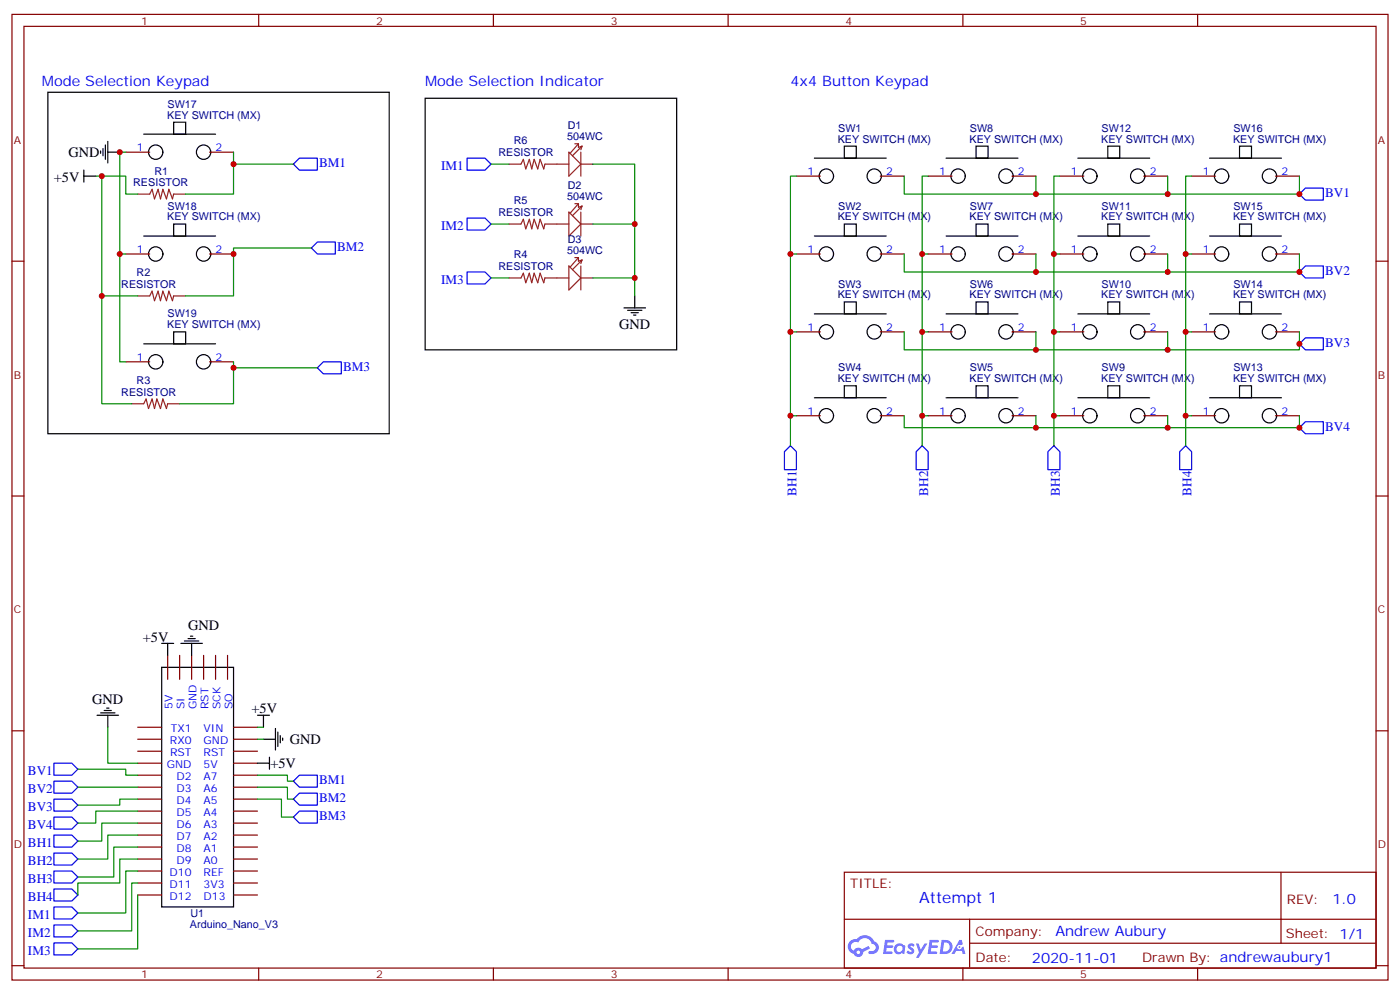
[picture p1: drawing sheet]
<svg xmlns="http://www.w3.org/2000/svg" width="412mm" height="292mm" viewBox="0 0 412 292" stroke-linecap="round" stroke-linejoin="round" font-family="sans-serif">
<g fill="none" stroke="#870000" stroke-width=".35">
<path d="M3.5 4.2h405.4v284.4h-405.4zM7.1 7.8h398.2v277.2h-398.2zM76.2 4.2v3.6M145.3 4.2v3.6M214.5 4.2v3.6M283.6 4.2v3.6M352.8 4.2v3.6M3.5 76.9h3.6M405.3 76.9h3.6M3.5 146h3.6M405.3 146h3.6M3.5 215.2h3.6"/>
<path d="M405.3 215.2h3.6M248.7 256.8h156.6v28.2h-156.6zM377.3 256.8v20.9M248.7 270.7h156.5M285.6 277.7h119.6M285.6 270.7v14.1M3.5 284.3h3.6M76.2 285v3.6M145.3 285v3.6M214.5 285v3.6M283.6 285v3.6M352.8 285v3.6"/>
<path d="M405.3 284.3h3.6"/>
</g>
<g fill="#5487ff">
<path d="M267.7 278a1.22 1.22 0 0 1 1.7 .3l-.4 .5a.47 .47 0 0 0-.3-.4 .47 .47 0 0 0-.5 .2l.1 .3a1.14 1.14 0 0 1 .8 1.7 1.14 1.14 0 0 1-1.9 0l-.2-.2 .5-.5 .7 .4a.29 .29 0 0 0 .3-.3 .29 .29 0 0 0-.2-.3 1.04 1.04 0 0 1-.6-1.7z"/>
<path d="M260.7 276.8h2.4l.3 .1-.2 .5-1.8 .1-.1 .9h1.5l.3 .3-.3 .4h-1.6l-.2 1.1h1.7l.2 .3-.2 .4h-2.6z"/>
<path d="M273.8 276.8h2.4l.3 .1-.1 .5-1.8 .1-.2 .9h1.6l.3 .3-.4 .4h-1.6l-.1 1.1h1.7l.2 .3-.2 .4h-2.6z"/>
<path d="M282.6 276.8h.7l.3 1.2-.6 .3a.69 .69 0 0 0-1 .3 .69 .69 0 0 0 .4 1 .69 .69 0 0 0 .9-.7l.5-.2 .6 2.2h-.8l-.2-.9h-1.8l-.5 .9h-.8z"/>
<path d="M269.8 277.8h.8l.6 1.9 1.1-1.9h.9l-2.6 4.2h-.8l.9-1.5z"/>
<path d="M277.4 276.8l-.6 4.1h1.3a2.11 2.11 0 0 0 2.5-2.1 2.11 2.11 0 0 0-2.5-2zM278.1 277.5a1.39 1.39 0 0 1 1.7 1.4 1.39 1.39 0 0 1-1.8 1.3h-.3z"/>
<path d="M263.7 278.4a1.54 1.54 0 0 0-.1 2.1 1.54 1.54 0 0 0 2.2 .2l.6 .2 .3-2.3-.2-.2-.4-.1a1.49 1.49 0 0 0-2.4 .1zM264 279.4a.94 .94 0 0 1 1.8 0 .94 .94 0 0 1-1.8 0z"/>
<path d="M250.4 277.1a2.18 2.18 0 0 0 1.1 3.7 1.44 1.44 0 0 0 1.6 1 1.44 1.44 0 0 0 1.2-1.5l2-1-.5-.8-1.9 1a1.47 1.47 0 0 0-2.4 .5 1.39 1.39 0 0 1-.7-2 1.39 1.39 0 0 1 2-.5 2.12 2.12 0 0 1 2.2-1.3 2.12 2.12 0 0 1 1.9 1.7 1.14 1.14 0 0 1 1.1 1.4 1.14 1.14 0 0 1-1.7 .8 .43 .43 0 0 0-.5 .3 .43 .43 0 0 0 .4 .5 1.98 1.98 0 0 0 2.5-1.2 1.98 1.98 0 0 0-1.2-2.5 3.1 3.1 0 0 0-5.3-.7l-.9 .1zM252.3 280.4a.55 .55 0 0 1 1.1 0 .55 .55 0 0 1-1.1 0z"/>
<circle cx="282.6" cy="278.9" r=".26"/>
</g>
<g fill="none" stroke="#000" stroke-width=".35">
<path d="M14.1 27.2h100.6v100.5h-100.6zM42.3 39.5h21.2M51.2 36h3.5v3.5h-3.5zM125.2 28.9h74.1v74.1h-74.1zM24.7 51.9h3.5M24.7 50.1v3.5M29.6 44.4v.8M30.3 43.7v2.2M31 42.7v4.2M31.7 44.8h3.6M31.7 41.6v6.4M239.9 46.6h21.2"/>
<path d="M248.7 43h3.5v3.6h-3.5zM278.7 46.6h21.2M287.5 43h3.5v3.6h-3.5zM317.5 46.6h21.2M326.3 43h3.5v3.6h-3.5zM356.3 46.6h21.2M365.1 43h3.6v3.6h-3.6zM42.3 69.5h21.2M51.2 66h3.5v3.5h-3.5zM239.9 69.5h21.2M248.7 66h3.5v3.5h-3.5zM278.7 69.5h21.2"/>
<path d="M287.5 66h3.5v3.5h-3.5zM317.5 69.5h21.2M326.3 66h3.5v3.5h-3.5zM356.3 69.5h21.2M365.1 66h3.6v3.5h-3.6zM51.2 97.7h3.5v3.5h-3.5zM183.8 90.7h6.3M184.9 91.4h4.2M185.9 92.1h2.1M186.6 92.8h.7M187 87.1v3.6M239.9 92.4h21.2"/>
<path d="M248.7 88.9h3.5v3.5h-3.5zM278.7 92.4h21.2M287.5 88.9h3.5v3.5h-3.5zM317.5 92.4h21.2M326.3 88.9h3.5v3.5h-3.5zM356.3 92.4h21.2M365.1 88.9h3.6v3.5h-3.6zM42.3 101.2h21.2M239.9 117.1h21.2M248.7 113.6h3.5v3.5h-3.5zM278.7 117.1h21.2M287.5 113.6h3.5v3.5h-3.5z"/>
<path d="M317.5 117.1h21.2M326.3 113.6h3.5v3.5h-3.5zM356.3 117.1h21.2M365.1 113.6h3.6v3.5h-3.6zM47.6 196.5h21.2v70.6h-21.2zM47.6 189.4h3.6M49.4 189.4v3.6M53.3 189.4h6.3M54.3 188.7h4.3M55.4 188h2.1M56.1 187.3h.7M56.4 189.4v3.6"/>
<path d="M28.6 210.6h6.3M29.6 209.9h4.3M30.7 209.2h2.1M31.4 208.5h.7M31.7 210.6v3.5M75.8 210.6h3.6M77.6 217.7h3.5M77.6 210.6v3.5M81.1 214.5v6.3M81.8 215.5v4.3M82.5 216.6v2.1M83.3 217.3v.7"/>
<path d="M75.8 224.7h3.6M79.4 223v3.5"/>
<circle cx="45.9" cy="44.8" r="2.12"/>
<circle cx="60" cy="44.8" r="2.12"/>
<circle cx="243.4" cy="51.9" r="2.12"/>
<circle cx="257.5" cy="51.9" r="2.12"/>
<circle cx="282.2" cy="51.9" r="2.12"/>
<circle cx="296.3" cy="51.9" r="2.12"/>
<circle cx="321" cy="51.9" r="2.12"/>
<circle cx="335.1" cy="51.9" r="2.12"/>
<circle cx="359.8" cy="51.9" r="2.12"/>
<circle cx="373.9" cy="51.9" r="2.12"/>
<circle cx="45.9" cy="74.8" r="2.12"/>
<circle cx="60" cy="74.8" r="2.12"/>
<circle cx="243.4" cy="74.8" r="2.12"/>
<circle cx="257.5" cy="74.8" r="2.12"/>
<circle cx="282.2" cy="74.8" r="2.12"/>
<circle cx="296.3" cy="74.8" r="2.12"/>
<circle cx="321" cy="74.8" r="2.12"/>
<circle cx="335.1" cy="74.8" r="2.12"/>
<circle cx="359.8" cy="74.8" r="2.12"/>
<circle cx="373.9" cy="74.8" r="2.12"/>
<circle cx="243.4" cy="97.7" r="2.12"/>
<circle cx="257.5" cy="97.7" r="2.12"/>
<circle cx="282.2" cy="97.7" r="2.12"/>
<circle cx="296.3" cy="97.7" r="2.12"/>
<circle cx="321" cy="97.7" r="2.12"/>
<circle cx="335.1" cy="97.7" r="2.12"/>
<circle cx="359.8" cy="97.7" r="2.12"/>
<circle cx="373.9" cy="97.7" r="2.12"/>
<circle cx="45.9" cy="106.5" r="2.12"/>
<circle cx="60" cy="106.5" r="2.12"/>
<circle cx="243.4" cy="122.4" r="2.12"/>
<circle cx="257.5" cy="122.4" r="2.12"/>
<circle cx="282.2" cy="122.4" r="2.12"/>
<circle cx="296.3" cy="122.4" r="2.12"/>
<circle cx="321" cy="122.4" r="2.12"/>
<circle cx="335.1" cy="122.4" r="2.12"/>
<circle cx="359.8" cy="122.4" r="2.12"/>
<circle cx="373.9" cy="122.4" r="2.12"/>
</g>
<g fill="none" stroke="#870000" stroke-width=".35">
<path d="M37 44.8h7.1M61.7 44.8h7.1M234.6 51.9h7.1M259.3 51.9h7M273.4 51.9h7.1M298.1 51.9h7.1M312.2 51.9h7.1M336.9 51.9h7.1M351 51.9h7.1M375.7 51.9h7.1M37 74.8h7.1M61.7 74.8h7.1"/>
<path d="M234.6 74.8h7.1M259.3 74.8h7M273.4 74.8h7.1M298.1 74.8h7.1M312.2 74.8h7.1M336.9 74.8h7.1M351 74.8h7.1M375.7 74.8h7.1M234.6 97.7h7.1M259.3 97.7h7M273.4 97.7h7.1M298.1 97.7h7.1"/>
<path d="M312.2 97.7h7.1M336.9 97.7h7.1M351 97.7h7.1M375.7 97.7h7.1M37 106.5h7.1M61.7 106.5h7.1M234.6 122.4h7.1M259.3 122.4h7M273.4 122.4h7.1M298.1 122.4h7.1M312.2 122.4h7.1M336.9 122.4h7.1"/>
<path d="M351 122.4h7.1M375.7 122.4h7.1M49.4 193v7M52.9 193v7M56.4 193v7M60 193v7M63.5 193v7M67 193v7M40.6 214.1h7M40.6 217.7h7M68.8 214.1h7M68.8 217.7h7"/>
<path d="M40.6 221.2h7M40.6 224.7h7M40.6 228.2h7M40.6 231.8h7M40.6 235.3h7M40.6 238.8h7M68.8 221.2h7M68.8 224.7h7M68.8 228.2h7M68.8 231.8h7M68.8 235.3h7M68.8 238.8h7"/>
<path d="M40.6 242.4h7M40.6 245.9h7M40.6 249.4h7M40.6 252.9h7M40.6 256.5h7M40.6 260h7M68.8 242.4h7M68.8 245.9h7M68.8 249.4h7M68.8 252.9h7M68.8 256.5h7M68.8 260h7"/>
<path d="M40.6 263.5h7M68.8 263.5h7"/>
</g>
<g fill="none" stroke="#008700" stroke-width=".35">
<path d="M28.2 51.9h8.8v5.2h3.6M30 51.9v35.2h10.6M37 44.8h-1.7v30h1.7M68.8 44.8v12.3h-14.1M68.8 48.3h17.6M144.6 48.3h5.3M174.6 48.3h12.4v38.8M234.6 51.9h-1.8v70.5h1.8M266.3 51.9v5.2h38.9v-5.2M273.4 51.9h-1.8v22.9h1.8M312.2 51.9h-1.8v22.9M344 51.9v5.2h-38.8"/>
<path d="M351 51.9h-1.8v22.9M382.8 51.9v5.2h-38.8M35.3 74.8v31.7h1.7M91.7 73h-22.9v14.1h-14.1M144.6 66h5.3M174.6 66h12.4M232.8 74.8h1.8M266.3 74.8v5.3h38.9v-5.3M271.6 74.8v22.9h1.8M312.2 74.8h-1.8v22.9M344 74.8v5.3h-38.8M351 74.8h-1.8v22.9"/>
<path d="M382.8 74.8v5.3h-38.8M30 87.1v31.8h8.8M144.6 81.8h5.3M174.6 81.8h12.4M232.8 97.7h1.8M266.3 97.7v5.3h38.9v-5.3M271.6 97.7v24.7h1.8M312.2 97.7h-1.8v24.7h1.8M344 97.7v5.3h-38.8M351 97.7h-1.8v24.7h1.8M382.8 97.7v5.3h-38.8M68.8 106.5v12.4h-15.9"/>
<path d="M68.8 108.3h24.7M232.8 122.4v8.8M266.3 122.4v3.5h38.9v-3.5M271.6 122.4v8.8M310.4 122.4v8.8M344 122.4v3.5h-38.8M349.2 122.4v8.8M382.8 122.4v3.5h-38.8M31.7 214.1v10.6h8.9M75.8 217.7h1.8M75.8 214.1h1.8M22.9 226.5h14.1v1.7h3.6"/>
<path d="M22.9 231.8h17.7M40.6 235.3h-5.3v1.8h-12.4M40.6 238.8h-12.4v3.6h-5.3M75.8 228.2h8.9v1.8h1.7M75.8 231.8h8.9v3.5h1.7M75.8 235.3h7.1v5.3h3.5M40.6 242.4h-10.6v5.2h-7.1M40.6 245.9h-8.9v7h-8.8M40.6 249.4h-7.1v8.8h-10.6M40.6 252.9h-5.3v7.1h-12.4v3.5M40.6 256.5h-3.6v12.3h-14.1M40.6 260h-1.8v14.1h-15.9"/>
<path d="M40.6 263.5v15.9h-17.7"/>
</g>
<g fill="none" stroke="#00f" stroke-width=".35">
<path d="M86.4 48.3l1.8-1.7h5.3v3.5h-5.3zM137.6 46.6h5.3l1.7 1.7-1.7 1.8h-5.3zM384.5 55.4h5.3v3.5h-5.3l-1.7-1.8zM91.7 73l1.8-1.7h5.3v3.5h-5.3zM137.6 64.2h5.3l1.7 1.8-1.7 1.7h-5.3zM384.5 78.3h5.3v3.5h-5.3l-1.7-1.7zM137.6 80.1h5.3l1.7 1.7-1.7 1.8h-5.3zM95.2 106.5h5.3v3.6h-5.3l-1.7-1.8zM382.8 101.2l1.7-1.7h5.3v3.5h-5.3zM232.8 131.2l1.8 1.8v5.3h-3.5v-5.3zM271.6 131.2l1.8 1.8v5.3h-3.5v-5.3zM310.4 131.2l1.8 1.8v5.3h-3.5v-5.3z"/>
<path d="M349.2 131.2l1.8 1.8v5.3h-3.5v-5.3zM384.5 124.2h5.3v3.5h-5.3l-1.7-1.8zM15.9 224.7h5.3l1.7 1.8-1.7 1.7h-5.3zM15.9 230h5.3l1.7 1.8-1.7 1.7h-5.3zM15.9 235.3h5.3l1.7 1.8-1.7 1.7h-5.3zM86.4 235.3l1.8-1.8h5.3v3.6h-5.3zM86.4 230l1.8-1.8h5.3v3.6h-5.3zM15.9 240.6h5.3l1.7 1.8-1.7 1.7h-5.3zM15.9 245.9h5.3l1.7 1.7-1.7 1.8h-5.3zM15.9 251.2h5.3l1.7 1.7-1.7 1.8h-5.3zM15.9 256.5h5.3l1.7 1.7-1.7 1.8h-5.3zM86.4 240.6l1.8-1.8h5.3v3.6h-5.3z"/>
<path d="M15.9 261.8h5.3l1.7 1.7-1.7 1.8h-5.3zM15.9 267.1h5.3l1.7 1.7-1.7 1.8h-5.3zM15.9 272.3h5.3l1.7 1.8-1.7 1.8h-5.3zM15.9 277.6h5.3l1.7 1.8-1.7 1.8h-5.3z"/>
</g>
<g fill="none" stroke="#8c2424" stroke-width=".35">
<path d="M40.6 57.1h3.5l.7-1.4 .7 2.9 1.1-2.9 .7 2.9 .7-2.9 1 2.9 .7-2.9 1.1 2.9 .4-1.5h3.5M149.9 48.3h3.6l.7-1.4 .7 2.8 1-2.8 .7 2.8 .7-2.8 1.1 2.8 .7-2.8 1.1 2.8 .3-1.4h7.1M167.6 44.8l3.5 3.5-3.5 3.6zM169.3 42.3h1.1M169.3 60h1.1M170.4 42.3l-2.5 2.9M170.4 42.3v1.1l1-.4M170.4 60v1l1-.3M170.4 60l-2.5 2.8M171.1 48.3h3.5M171.1 44.8v7.1M171.4 43l-2.8 2.9"/>
<path d="M171.4 43l-.3 1.1M149.9 66h3.6l.7-1.4 .7 2.8 1-2.8 .7 2.8 .7-2.8 1.1 2.8 .7-2.8 1.1 2.8 .3-1.4h7.1M167.6 62.4l3.5 3.6-3.5 3.5zM167.6 78.3l3.5 3.5-3.5 3.6zM169.3 75.8h1.1M170.4 75.8v1.1l1-.3M170.4 75.8l-2.5 2.9M171.1 66h3.5M171.1 62.4v7.1M171.1 78.3v7.1M171.4 60.7l-2.8 2.8M171.4 60.7l-.3 1"/>
<path d="M171.4 76.6l-2.8 2.8M171.4 76.6l-.3 1M40.6 87.1h3.5l.7-1.4 .7 2.8 1.1-2.8 .7 2.8 .7-2.8 1 2.8 .7-2.8 1.1 2.8 .4-1.4h3.5M149.9 81.8h3.6l.7-1.4 .7 2.9 1-2.9 .7 2.9 .7-2.9 1.1 2.9 .7-2.9 1.1 2.9 .3-1.5h7.1M171.1 81.8h3.5M38.8 118.9h3.5l.7-1.4 .7 2.8 1.1-2.8 .7 2.8 .7-2.8 1.1 2.8 .7-2.8 1 2.8 .4-1.4h3.5"/>
</g>
<g fill="#c00">
<circle cx="30" cy="51.9" r=".88"/>
<circle cx="30" cy="87.1" r=".88"/>
<circle cx="187" cy="81.8" r=".88"/>
<circle cx="187" cy="66" r=".88"/>
<circle cx="232.8" cy="97.7" r=".88"/>
<circle cx="232.8" cy="74.8" r=".88"/>
<circle cx="271.6" cy="74.8" r=".88"/>
<circle cx="271.6" cy="97.7" r=".88"/>
<circle cx="310.4" cy="97.7" r=".88"/>
<circle cx="310.4" cy="74.8" r=".88"/>
<circle cx="349.3" cy="97.7" r=".88"/>
<circle cx="349.3" cy="74.8" r=".88"/>
<circle cx="232.8" cy="122.4" r=".88"/>
<circle cx="271.6" cy="122.4" r=".88"/>
<circle cx="310.4" cy="122.4" r=".88"/>
<circle cx="349.3" cy="122.4" r=".88"/>
<circle cx="305.2" cy="57.1" r=".88"/>
<circle cx="344" cy="57.1" r=".88"/>
<circle cx="305.2" cy="80.1" r=".88"/>
<circle cx="344" cy="80.1" r=".88"/>
<circle cx="305.2" cy="103" r=".88"/>
<circle cx="344" cy="103" r=".88"/>
<circle cx="305.2" cy="125.9" r=".88"/>
<circle cx="344" cy="125.9" r=".88"/>
<circle cx="382.8" cy="57.1" r=".88"/>
<circle cx="382.8" cy="80.1" r=".88"/>
<circle cx="382.8" cy="101.2" r=".88"/>
<circle cx="382.8" cy="125.9" r=".88"/>
<circle cx="35.3" cy="44.8" r=".88"/>
<circle cx="35.3" cy="74.8" r=".88"/>
<circle cx="68.8" cy="48.3" r=".88"/>
<circle cx="68.8" cy="74.8" r=".88"/>
<circle cx="68.8" cy="108.3" r=".88"/>
</g>
<text font-size="4.6" fill="#00f" x="270.8" y="265.8">Attempt 1</text>
<g font-size="4.2" fill="#00f">
<text x="12.3" y="25.4">Mode Selection Keypad</text>
<text x="125.2" y="25.4">Mode Selection Indicator</text>
<text x="232.8" y="25.4">4x4 Button Keypad</text>
<text x="392.5" y="266.1">1.0</text>
<text x="310.9" y="275.6">Andrew Aubury</text>
<text x="304" y="283.4">2020-11-01</text>
</g>
<g font-size="4.2">
<text x="20.2" y="46.3">GND</text>
<text x="15.9" y="53.6">+5V</text>
<text x="182.4" y="96.9">GND</text>
<text x="55.4" y="185.6">GND</text>
<text x="42.1" y="189.1">+5V</text>
<text x="27.2" y="207.4">GND</text>
<text x="74.1" y="209.9">+5V</text>
<text x="85.4" y="219.1">GND</text>
<text x="79.6" y="226.1">+5V</text>
</g>
<g font-size="3.9" fill="#00f">
<text x="94" y="49.2">BM1</text>
<text x="129.9" y="50.1">IM1</text>
<text x="390.3" y="58">BV1</text>
<text x="129.9" y="67.7">IM2</text>
<text x="99.3" y="73.9">BM2</text>
<text x="129.9" y="83.6">IM3</text>
<text x="390.3" y="80.9">BV2</text>
<text x="390.3" y="102.1">BV3</text>
<text x="101.1" y="109.2">BM3</text>
<text x="390.3" y="126.8">BV4</text>
<text x="234.6" y="145.9" transform="rotate(-90 234.6 145.9)">BH1</text>
<text x="273.4" y="145.9" transform="rotate(-90 273.4 145.9)">BH2</text>
<text x="312.2" y="145.9" transform="rotate(-90 312.2 145.9)">BH3</text>
<text x="351" y="145.9" transform="rotate(-90 351 145.9)">BH4</text>
<text x="8.2" y="228.2">BV1</text>
<text x="8.2" y="233.4">BV2</text>
<text x="94" y="230.9">BM1</text>
<text x="8.2" y="238.7">BV3</text>
<text x="94" y="236.2">BM2</text>
<text x="8.2" y="244">BV4</text>
<text x="94" y="241.5">BM3</text>
<text x="8.2" y="249.3">BH1</text>
<text x="8.2" y="254.6">BH2</text>
<text x="8.2" y="259.9">BH3</text>
<text x="8.2" y="265.2">BH4</text>
<text x="8.2" y="270.6">IM1</text>
<text x="8.2" y="275.9">IM2</text>
<text x="8.2" y="281.2">IM3</text>
</g>
<g font-size="3.9" fill="#800">
<text x="250.5" y="261.4">TITLE:</text>
<text x="379.1" y="266.1">REV:</text>
<text x="287.4" y="275.6">Company:</text>
<text x="378.7" y="276.2">Sheet: 1/1</text>
<text x="287.4" y="283.3">Date:</text>
<text x="336.4" y="283.4">Drawn By: andrewaubury1</text>
</g>
<g font-size="3.2" fill="#800">
<text x="41.6" y="7.2">1</text>
<text x="110.8" y="7.2">2</text>
<text x="179.9" y="7.2">3</text>
<text x="249.1" y="7.2">4</text>
<text x="318.2" y="7.2">5</text>
<text x="4.1" y="42.3">A</text>
<text x="405.9" y="42.3">A</text>
<text x="4.1" y="111.5">B</text>
<text x="405.9" y="111.5">B</text>
<text x="4.1" y="180.6">C</text>
<text x="405.9" y="180.6">C</text>
<text x="4.1" y="249.8">D</text>
<text x="405.9" y="249.8">D</text>
<text x="41.6" y="288">1</text>
<text x="110.8" y="288">2</text>
<text x="179.9" y="288">3</text>
<text x="249.1" y="288">4</text>
<text x="318.2" y="288">5</text>
</g>
<g font-size="3.2" fill="#000080">
<text x="49.2" y="34.9">KEY SWITCH (MX)</text>
<text x="49.4" y="31.7">SW17</text>
<text x="167" y="41.3">504WC</text>
<text x="167.2" y="38">D1</text>
<text x="246.8" y="42">KEY SWITCH (MX)</text>
<text x="246.9" y="38.8">SW1</text>
<text x="285.6" y="42">KEY SWITCH (MX)</text>
<text x="285.7" y="38.8">SW8</text>
<text x="324.4" y="42">KEY SWITCH (MX)</text>
<text x="324.5" y="38.8">SW12</text>
<text x="363.2" y="42">KEY SWITCH (MX)</text>
<text x="363.3" y="38.8">SW16</text>
<text x="146.8" y="46">RESISTOR</text>
<text x="151.4" y="42.4">R6</text>
<text x="45.5" y="51.5">R1</text>
<text x="39.2" y="54.8">RESISTOR</text>
<text x="167" y="58.9">504WC</text>
<text x="167.2" y="55.7">D2</text>
<text x="49.2" y="64.9">KEY SWITCH (MX)</text>
<text x="49.4" y="61.7">SW18</text>
<text x="146.8" y="63.6">RESISTOR</text>
<text x="151.4" y="60.1">R5</text>
<text x="246.8" y="64.9">KEY SWITCH (MX)</text>
<text x="246.9" y="61.7">SW2</text>
<text x="285.6" y="64.9">KEY SWITCH (MX)</text>
<text x="285.7" y="61.7">SW7</text>
<text x="324.4" y="64.9">KEY SWITCH (MX)</text>
<text x="324.5" y="61.7">SW11</text>
<text x="363.2" y="64.9">KEY SWITCH (MX)</text>
<text x="363.3" y="61.7">SW15</text>
<text x="167.2" y="71.5">D3</text>
<text x="151.4" y="76">R4</text>
<text x="167" y="74.8">504WC</text>
<text x="40.2" y="81.3">R2</text>
<text x="146.8" y="79.5">RESISTOR</text>
<text x="35.7" y="84.8">RESISTOR</text>
<text x="246.8" y="87.8">KEY SWITCH (MX)</text>
<text x="246.9" y="84.7">SW3</text>
<text x="285.6" y="87.8">KEY SWITCH (MX)</text>
<text x="285.7" y="84.7">SW6</text>
<text x="324.4" y="87.8">KEY SWITCH (MX)</text>
<text x="324.5" y="84.7">SW10</text>
<text x="363.2" y="87.8">KEY SWITCH (MX)</text>
<text x="363.3" y="84.7">SW14</text>
<text x="49.4" y="93.5">SW19</text>
<text x="49.2" y="96.7">KEY SWITCH (MX)</text>
<text x="40.2" y="113">R3</text>
<text x="246.8" y="112.5">KEY SWITCH (MX)</text>
<text x="246.9" y="109.4">SW4</text>
<text x="285.6" y="112.5">KEY SWITCH (MX)</text>
<text x="285.7" y="109.4">SW5</text>
<text x="324.4" y="112.5">KEY SWITCH (MX)</text>
<text x="324.5" y="109.4">SW9</text>
<text x="363.2" y="112.5">KEY SWITCH (MX)</text>
<text x="363.3" y="109.4">SW13</text>
<text x="35.7" y="116.5">RESISTOR</text>
<text x="56" y="273.3">Arduino_Nano_V3</text>
<text x="56.1" y="270.1">U1</text>
</g>
<g font-size="3.2" fill="#00f">
<text x="40.3" y="44.4">1</text>
<text x="63.5" y="44.4">2</text>
<text x="237.9" y="51.5">1</text>
<text x="261.1" y="51.5">2</text>
<text x="276.7" y="51.5">1</text>
<text x="299.9" y="51.5">2</text>
<text x="315.5" y="51.5">1</text>
<text x="338.7" y="51.5">2</text>
<text x="354.3" y="51.5">1</text>
<text x="377.5" y="51.5">2</text>
<text x="40.3" y="74.4">1</text>
<text x="63.5" y="74.4">2</text>
<text x="237.9" y="74.4">1</text>
<text x="261.1" y="74.4">2</text>
<text x="276.7" y="74.4">1</text>
<text x="299.9" y="74.4">2</text>
<text x="315.5" y="74.4">1</text>
<text x="338.7" y="74.4">2</text>
<text x="354.3" y="74.4">1</text>
<text x="377.5" y="74.4">2</text>
<text x="237.9" y="97.4">1</text>
<text x="261.1" y="97.4">2</text>
<text x="276.7" y="97.4">1</text>
<text x="299.9" y="97.4">2</text>
<text x="315.5" y="97.4">1</text>
<text x="338.7" y="97.4">2</text>
<text x="354.3" y="97.4">1</text>
<text x="377.5" y="97.4">2</text>
<text x="40.3" y="106.2">1</text>
<text x="63.5" y="106.2">2</text>
<text x="237.9" y="122.1">1</text>
<text x="261.1" y="122.1">2</text>
<text x="276.7" y="122.1">1</text>
<text x="299.9" y="122.1">2</text>
<text x="315.5" y="122.1">1</text>
<text x="338.7" y="122.1">2</text>
<text x="354.3" y="122.1">1</text>
<text x="377.5" y="122.1">2</text>
<text x="50.8" y="208.8" transform="rotate(-90 50.8 208.8)">5V</text>
<text x="54.3" y="208.8" transform="rotate(-90 54.3 208.8)">SI</text>
<text x="57.9" y="208.8" transform="rotate(-90 57.9 208.8)">GND</text>
<text x="61.4" y="208.8" transform="rotate(-90 61.4 208.8)">RST</text>
<text x="64.9" y="208.8" transform="rotate(-90 64.9 208.8)">SCK</text>
<text x="68.4" y="208.8" transform="rotate(-90 68.4 208.8)">SO</text>
<text x="50.3" y="215.5">TX1</text>
<text x="60" y="215.5">VIN</text>
<text x="50" y="219.1">RX0</text>
<text x="60" y="219.1">GND</text>
<text x="49.2" y="226.1">GND</text>
<text x="50.1" y="222.6">RST</text>
<text x="60" y="226.1">5V</text>
<text x="60" y="222.6">RST</text>
<text x="52" y="229.7">D2</text>
<text x="52" y="233.2">D3</text>
<text x="60" y="233.2">A6</text>
<text x="60" y="229.7">A7</text>
<text x="52" y="236.7">D4</text>
<text x="60" y="236.7">A5</text>
<text x="52" y="240.2">D5</text>
<text x="52" y="243.8">D6</text>
<text x="60" y="243.8">A3</text>
<text x="60" y="240.2">A4</text>
<text x="52" y="247.3">D7</text>
<text x="52" y="250.8">D8</text>
<text x="60" y="250.8">A1</text>
<text x="60" y="247.3">A2</text>
<text x="50" y="257.9">D10</text>
<text x="52" y="254.4">D9</text>
<text x="60" y="257.9">REF</text>
<text x="60" y="254.4">A0</text>
<text x="50" y="261.4">D11</text>
<text x="60" y="261.4">3V3</text>
<text x="50" y="264.9">D12</text>
<text x="60" y="264.9">D13</text>
</g>
</svg>
